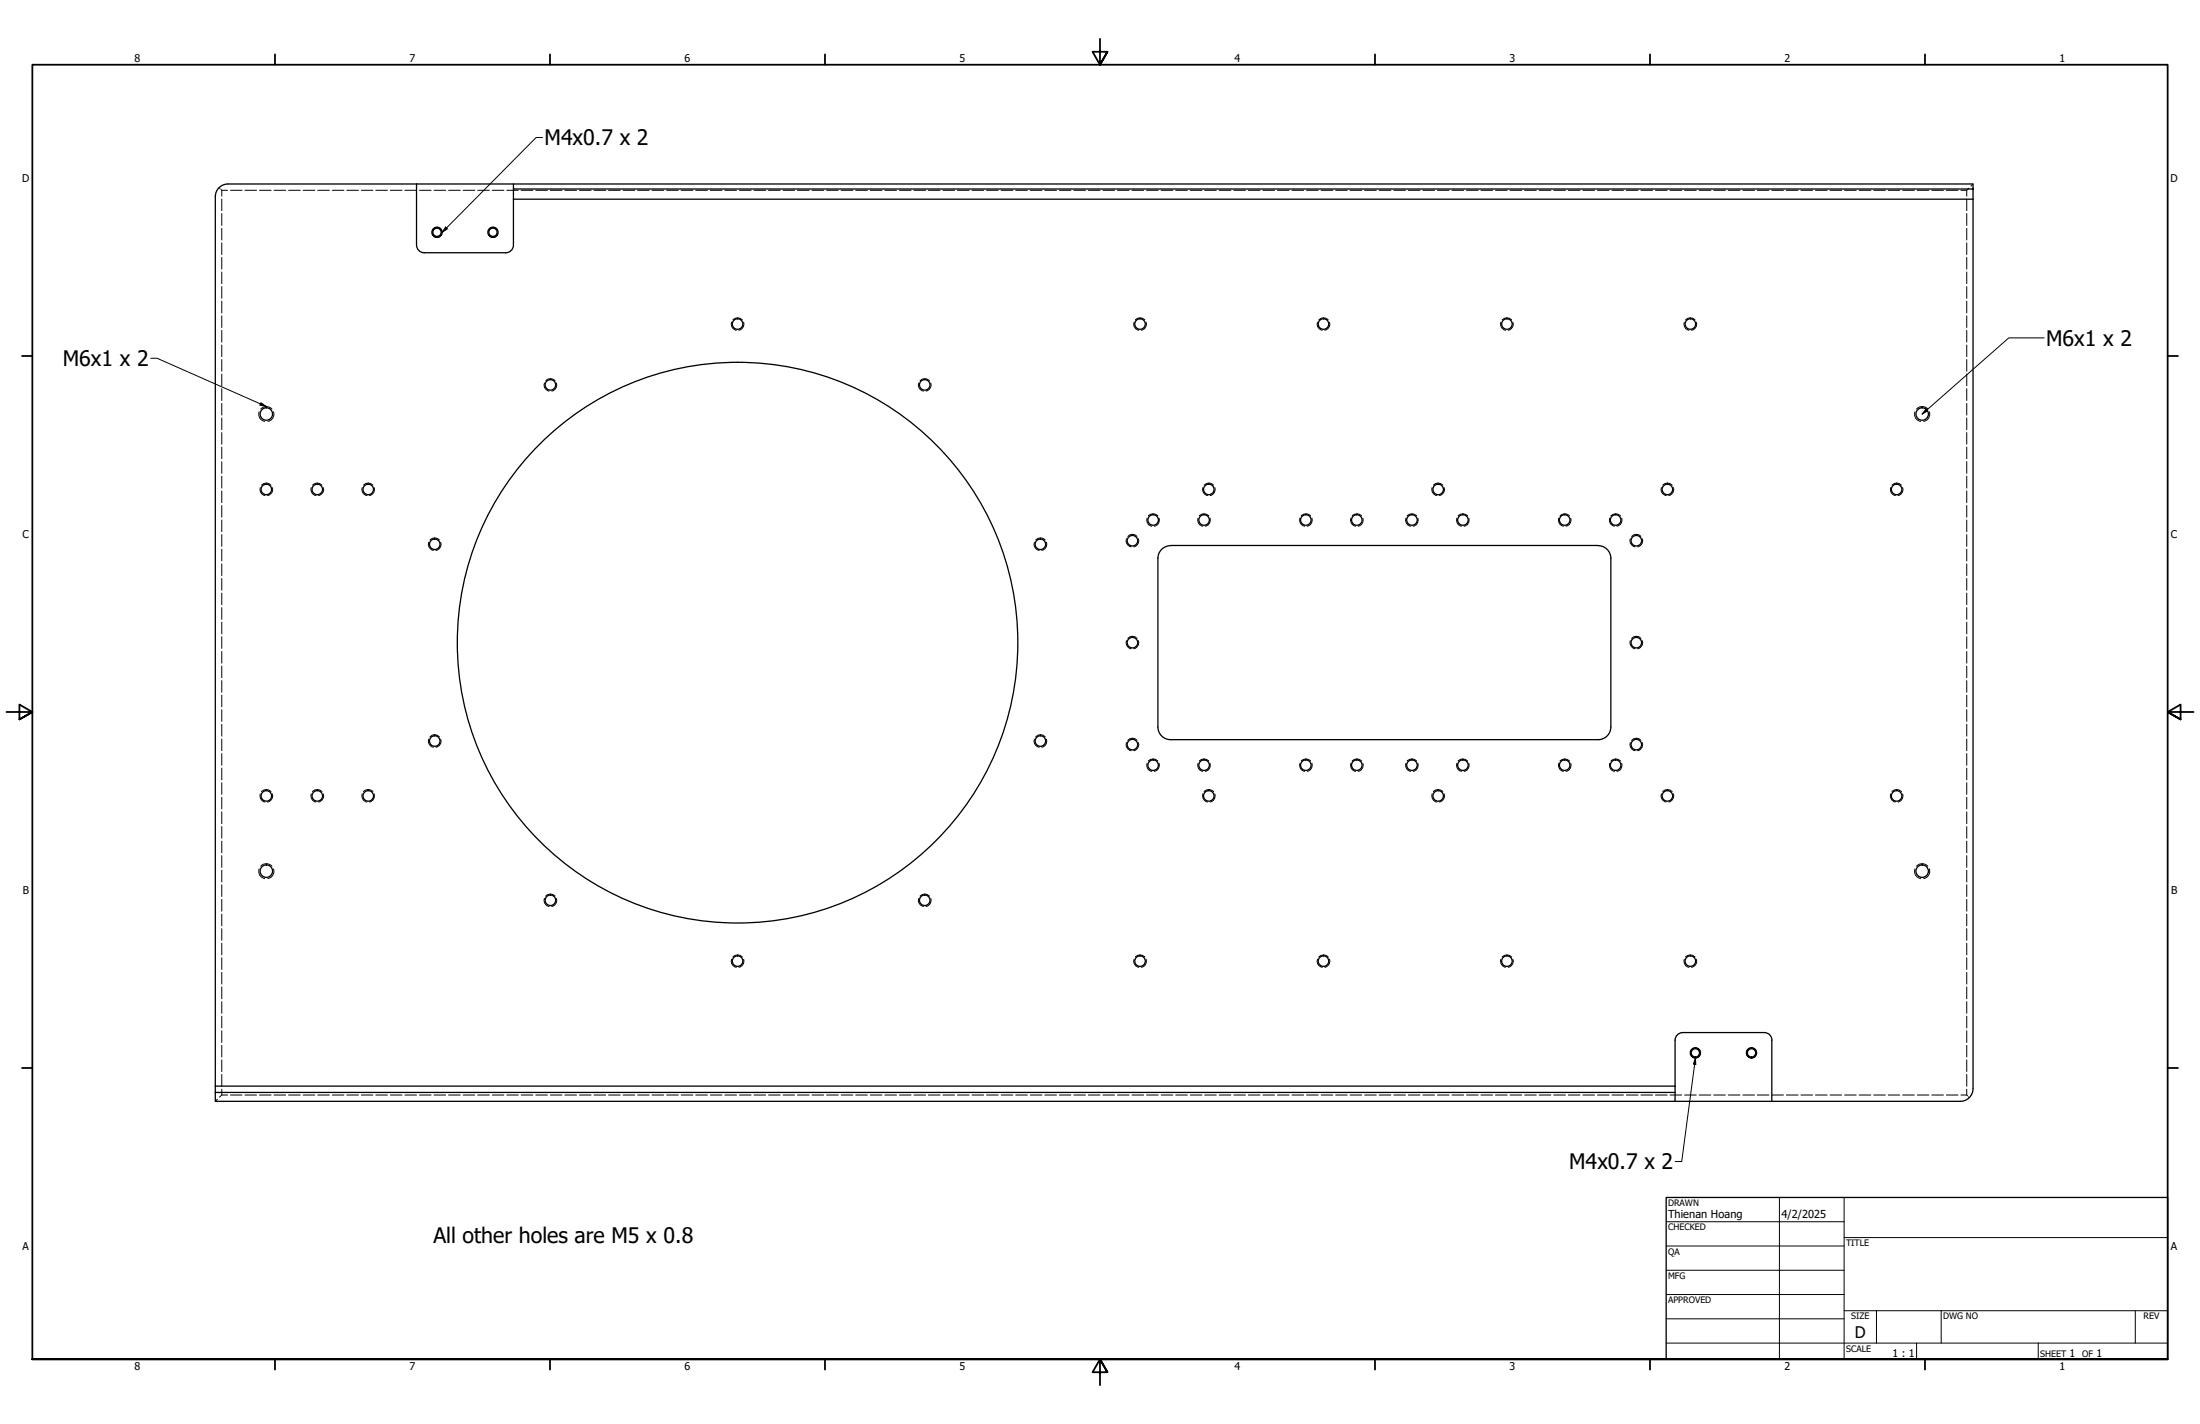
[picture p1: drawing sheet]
<svg xmlns="http://www.w3.org/2000/svg" width="864mm" height="559mm" viewBox="0 0 864 559" stroke-linecap="round" stroke-linejoin="round" font-family="sans-serif">
<!-- layer: Hidden Narrow (ANSI) -->
<g fill="none" stroke="#000" stroke-width=".39">
<path d="M169.6 91.8a2.03 2.03 0 0 0 1.9 1.4 2.03 2.03 0 0 0 1.9-1.4M169.7 90.6a1.96 1.96 0 0 1 1.8-1.4 1.96 1.96 0 0 1 1.9 1.4M191.6 91.8a2.03 2.03 0 0 0 1.9 1.4 2.03 2.03 0 0 0 2-1.4M191.6 90.6a1.96 1.96 0 0 1 1.9-1.4 1.96 1.96 0 0 1 1.9 1.4M287.2 126.4a2.34 2.34 0 0 0 1.9 3.2M287.7 125.5a2.47 2.47 0 0 1 3.7 0M291.9 126.4a2.45 2.45 0 0 1-1.8 3.2M445.2 126.4a2.34 2.34 0 0 0 1.8 3.2M445.7 125.5a2.47 2.47 0 0 1 3.7 0M449.9 126.4a2.45 2.45 0 0 1-1.8 3.2M517.2 126.4a2.34 2.34 0 0 0 1.8 3.2M517.7 125.5a2.47 2.47 0 0 1 3.7 0"/>
<path d="M521.9 126.4a2.45 2.45 0 0 1-1.8 3.2M589.2 126.4a2.45 2.45 0 0 0 1.8 3.2M589.7 125.5a2.47 2.47 0 0 1 3.6 0M593.9 126.4a2.35 2.35 0 0 1-1.8 3.2M661.2 126.4a2.45 2.45 0 0 0 1.8 3.2M661.7 125.5a2.47 2.47 0 0 1 3.7 0M665.9 126.4a2.34 2.34 0 0 1-1.9 3.2M213.7 150.3a2.35 2.35 0 0 0 1.8 3.2M214.2 149.4a2.4 2.4 0 0 1 3.7 0M218.4 150.3a2.35 2.35 0 0 1-1.8 3.2M360.7 150.3a2.34 2.34 0 0 0 1.8 3.2M361.2 149.4a2.47 2.47 0 0 1 3.7 0"/>
<path d="M365.4 150.3a2.45 2.45 0 0 1-1.9 3.2M101.7 161.6a2.77 2.77 0 0 0 2.2 3.8M102.4 160.5a2.87 2.87 0 0 1 4.3 0M107.3 161.6a2.77 2.77 0 0 1-2.1 3.8M751.7 161.6a2.76 2.76 0 0 0 2.2 3.8M752.3 160.5a2.87 2.87 0 0 1 4.4 0M757.4 161.6a2.85 2.85 0 0 1-2.3 3.8M102.2 191.3a2.37 2.37 0 0 0 1.8 3.1M102.7 190.4a2.47 2.47 0 0 1 3.7 0M106.9 191.3a2.27 2.27 0 0 1-1.9 3.1M122.2 191.3a2.37 2.37 0 0 0 1.8 3.1M122.7 190.4a2.47 2.47 0 0 1 3.7 0"/>
<path d="M126.9 191.3a2.27 2.27 0 0 1-1.9 3.1M142.2 191.3a2.37 2.37 0 0 0 1.8 3.1M142.7 190.4a2.47 2.47 0 0 1 3.7 0M146.9 191.3a2.37 2.37 0 0 1-1.9 3.1M472.2 191.3a2.37 2.37 0 0 0 1.8 3.1M472.7 190.4a2.47 2.47 0 0 1 3.7 0M476.9 191.3a2.37 2.37 0 0 1-1.9 3.1M562.2 191.3a2.37 2.37 0 0 0 1.8 3.1M562.7 190.4a2.47 2.47 0 0 1 3.7 0M566.9 191.3a2.27 2.27 0 0 1-1.9 3.1M652.2 191.3a2.27 2.27 0 0 0 1.8 3.1M652.7 190.4a2.47 2.47 0 0 1 3.7 0"/>
<path d="M656.9 191.3a2.37 2.37 0 0 1-1.8 3.1M742.2 191.3a2.37 2.37 0 0 0 1.8 3.1M742.7 190.4a2.47 2.47 0 0 1 3.7 0M746.9 191.3a2.37 2.37 0 0 1-1.9 3.1M168.3 212.8a2.45 2.45 0 0 0 1.8 3.2M168.8 211.9a2.47 2.47 0 0 1 3.7 0M173 212.8a2.34 2.34 0 0 1-1.9 3.2M406.1 212.8a2.34 2.34 0 0 0 1.8 3.2M406.6 211.9a2.47 2.47 0 0 1 3.7 0M410.8 212.8a2.45 2.45 0 0 1-1.9 3.2M442.2 211.4a2.31 2.31 0 0 0 1.8 3.2M442.7 210.5a2.4 2.4 0 0 1 3.6 0"/>
<path d="M446.8 211.4a2.31 2.31 0 0 1-1.7 3.2M450.3 203.3a2.45 2.45 0 0 0 1.8 3.2M450.8 202.4a2.47 2.47 0 0 1 3.7 0M455 203.3a2.45 2.45 0 0 1-1.9 3.2M470.3 203.3a2.45 2.45 0 0 0 1.8 3.2M470.8 202.4a2.47 2.47 0 0 1 3.7 0M475 203.3a2.45 2.45 0 0 1-1.9 3.2M510.3 203.3a2.45 2.45 0 0 0 1.8 3.2M510.8 202.4a2.47 2.47 0 0 1 3.7 0M515 203.3a2.45 2.45 0 0 1-1.9 3.2M530.3 203.3a2.45 2.45 0 0 0 1.8 3.2M530.8 202.4a2.47 2.47 0 0 1 3.7 0"/>
<path d="M535 203.3a2.45 2.45 0 0 1-1.9 3.2M551.9 203.3a2.45 2.45 0 0 0 1.8 3.2M552.4 202.4a2.47 2.47 0 0 1 3.7 0M556.6 203.3a2.45 2.45 0 0 1-1.9 3.2M571.9 203.3a2.45 2.45 0 0 0 1.8 3.2M572.4 202.4a2.47 2.47 0 0 1 3.7 0M576.6 203.3a2.45 2.45 0 0 1-1.9 3.2M611.9 203.3a2.45 2.45 0 0 0 1.8 3.2M612.4 202.4a2.47 2.47 0 0 1 3.7 0M616.6 203.3a2.45 2.45 0 0 1-1.9 3.2M631.9 203.3a2.45 2.45 0 0 0 1.8 3.2M632.4 202.4a2.47 2.47 0 0 1 3.7 0"/>
<path d="M636.6 203.3a2.45 2.45 0 0 1-1.9 3.2M640 211.4a2.4 2.4 0 0 0 1.8 3.2M640.5 210.5a2.47 2.47 0 0 1 3.6 0M644.7 211.4a2.31 2.31 0 0 1-1.8 3.2M442.2 251.4a2.35 2.35 0 0 0 1.8 3.2M442.7 250.5a2.4 2.4 0 0 1 3.6 0M446.8 251.4a2.35 2.35 0 0 1-1.7 3.2M640 251.4a2.45 2.45 0 0 0 1.8 3.2M640.5 250.5a2.47 2.47 0 0 1 3.6 0M644.7 251.4a2.35 2.35 0 0 1-1.8 3.2M168.3 290.1a2.45 2.45 0 0 0 1.8 3.1M168.8 289.2a2.35 2.35 0 0 1 3.7 0"/>
<path d="M173 290.1a2.34 2.34 0 0 1-1.9 3.1M406.1 290.1a2.34 2.34 0 0 0 1.8 3.1M406.6 289.2a2.35 2.35 0 0 1 3.7 0M410.8 290.1a2.45 2.45 0 0 1-1.9 3.1M442.2 291.4a2.35 2.35 0 0 0 1.8 3.2M442.7 290.5a2.4 2.4 0 0 1 3.6 0M446.8 291.4a2.35 2.35 0 0 1-1.7 3.2M450.3 299.5a2.45 2.45 0 0 0 1.8 3.2M450.8 298.6a2.47 2.47 0 0 1 3.7 0M455 299.5a2.45 2.45 0 0 1-1.9 3.2M470.3 299.5a2.45 2.45 0 0 0 1.8 3.2M470.8 298.6a2.47 2.47 0 0 1 3.7 0"/>
<path d="M475 299.5a2.45 2.45 0 0 1-1.9 3.2M510.3 299.5a2.45 2.45 0 0 0 1.8 3.2M510.8 298.6a2.47 2.47 0 0 1 3.7 0M515 299.5a2.45 2.45 0 0 1-1.9 3.2M530.3 299.5a2.45 2.45 0 0 0 1.8 3.2M530.8 298.6a2.47 2.47 0 0 1 3.7 0M535 299.5a2.45 2.45 0 0 1-1.9 3.2M551.9 299.5a2.45 2.45 0 0 0 1.8 3.2M552.4 298.6a2.47 2.47 0 0 1 3.7 0M556.6 299.5a2.45 2.45 0 0 1-1.9 3.2M571.9 299.5a2.45 2.45 0 0 0 1.8 3.2M572.4 298.6a2.47 2.47 0 0 1 3.7 0"/>
<path d="M576.6 299.5a2.45 2.45 0 0 1-1.9 3.2M611.9 299.5a2.45 2.45 0 0 0 1.8 3.2M612.4 298.6a2.47 2.47 0 0 1 3.7 0M616.6 299.5a2.45 2.45 0 0 1-1.9 3.2M631.9 299.5a2.45 2.45 0 0 0 1.8 3.2M632.4 298.6a2.47 2.47 0 0 1 3.7 0M636.6 299.5a2.45 2.45 0 0 1-1.9 3.2M640 291.4a2.45 2.45 0 0 0 1.8 3.2M640.5 290.5a2.47 2.47 0 0 1 3.6 0M644.7 291.4a2.35 2.35 0 0 1-1.8 3.2M102.2 311.5a2.45 2.45 0 0 0 1.8 3.2M102.7 310.6a2.47 2.47 0 0 1 3.7 0"/>
<path d="M106.9 311.5a2.34 2.34 0 0 1-1.9 3.2M122.2 311.5a2.45 2.45 0 0 0 1.8 3.2M122.7 310.6a2.47 2.47 0 0 1 3.7 0M126.9 311.5a2.34 2.34 0 0 1-1.9 3.2M142.2 311.5a2.45 2.45 0 0 0 1.8 3.2M142.7 310.6a2.47 2.47 0 0 1 3.7 0M146.9 311.5a2.45 2.45 0 0 1-1.9 3.2M472.2 311.5a2.45 2.45 0 0 0 1.8 3.2M472.7 310.6a2.47 2.47 0 0 1 3.7 0M476.9 311.5a2.45 2.45 0 0 1-1.9 3.2M562.2 311.5a2.45 2.45 0 0 0 1.8 3.2M562.7 310.6a2.47 2.47 0 0 1 3.7 0"/>
<path d="M566.9 311.5a2.34 2.34 0 0 1-1.9 3.2M652.2 311.5a2.34 2.34 0 0 0 1.8 3.2M652.7 310.6a2.47 2.47 0 0 1 3.7 0M656.9 311.5a2.45 2.45 0 0 1-1.8 3.2M742.2 311.5a2.45 2.45 0 0 0 1.8 3.2M742.7 310.6a2.47 2.47 0 0 1 3.7 0M746.9 311.5a2.45 2.45 0 0 1-1.9 3.2M102.4 339.9a2.87 2.87 0 0 1 4.3 0M752.3 339.9a2.87 2.87 0 0 1 4.4 0M101.7 341a2.77 2.77 0 0 0 2.2 3.7M107.3 341a2.77 2.77 0 0 1-2.1 3.7M213.7 352.6a2.35 2.35 0 0 0 1.8 3.1"/>
<path d="M214.2 351.7a2.4 2.4 0 0 1 3.7 0M218.4 352.6a2.35 2.35 0 0 1-1.8 3.1M360.7 352.6a2.34 2.34 0 0 0 1.8 3.1M361.2 351.7a2.47 2.47 0 0 1 3.7 0M365.4 352.6a2.45 2.45 0 0 1-1.9 3.1M751.7 341a2.76 2.76 0 0 0 2.2 3.7M757.4 341a2.85 2.85 0 0 1-2.3 3.7M287.2 376.4a2.34 2.34 0 0 0 1.9 3.2M287.7 375.5a2.47 2.47 0 0 1 3.7 0M291.9 376.4a2.45 2.45 0 0 1-1.8 3.2M445.2 376.4a2.34 2.34 0 0 0 1.8 3.2M445.7 375.5a2.47 2.47 0 0 1 3.7 0"/>
<path d="M449.9 376.4a2.45 2.45 0 0 1-1.8 3.2M517.2 376.4a2.34 2.34 0 0 0 1.8 3.2M517.7 375.5a2.47 2.47 0 0 1 3.7 0M521.9 376.4a2.45 2.45 0 0 1-1.8 3.2M589.2 376.4a2.45 2.45 0 0 0 1.8 3.2M589.7 375.5a2.47 2.47 0 0 1 3.6 0M593.9 376.4a2.35 2.35 0 0 1-1.8 3.2M661.2 376.4a2.45 2.45 0 0 0 1.8 3.2M661.7 375.5a2.47 2.47 0 0 1 3.7 0M665.9 376.4a2.34 2.34 0 0 1-1.9 3.2M663.6 413.8a2.03 2.03 0 0 0 1.9 1.4 2.03 2.03 0 0 0 1.9-1.4M663.7 412.6a1.92 1.92 0 0 1 1.8-1.4 1.92 1.92 0 0 1 1.9 1.4"/>
<path d="M685.6 413.8a2.03 2.03 0 0 0 1.9 1.4 2.03 2.03 0 0 0 1.9-1.4M685.7 412.6a1.96 1.96 0 0 1 1.8-1.4 1.96 1.96 0 0 1 1.9 1.4"/>
</g>
<!-- layer: Hidden (ANSI) -->
<g fill="none" stroke="#000" stroke-width=".39">
<path d="M86 73.7l.4 .3M86.7 74.4l.4 .3h2.2M87.1 74.7v2.3M87.1 78.1v4.6M90.5 74.7h4.5M96.1 74.7h4.6M101.9 74.7h4.5M107.6 74.7h4.5M113.3 74.7h4.6M119 74.7h4.6M124.7 74.7h4.6M130.4 74.7h4.6"/>
<path d="M136.1 74.7h4.6M141.9 74.7h4.5M147.5 74.7h4.6M153.2 74.7h4.6M158.9 74.7h4.6M164.7 74.7h4.5M170.4 74.7h4.5M176.1 74.7h4.6M181.8 74.7h4.6M187.5 74.7h4.6M193.2 74.7h4.6M198.9 74.7h4.6"/>
<path d="M204.6 74.7h4.6M210.3 74.7h4.6M216 74.7h4.6M221.7 74.7h4.6M227.5 74.7h4.5M233.2 74.7h4.5M238.9 74.7h4.6M244.6 74.7h4.6M250.3 74.7h4.5M256 74.7h4.5M261.7 74.7h4.6M267.4 74.7h4.6"/>
<path d="M273.1 74.7h4.6M278.8 74.7h4.6M284.5 74.7h4.6M290.3 74.7h4.5M296 74.7h4.5M301.7 74.7h4.6M307.4 74.7h4.5M313.1 74.7h4.5M318.8 74.7h4.5M324.5 74.7h4.6M330.2 74.7h4.6M335.9 74.7h4.6"/>
<path d="M341.6 74.7h4.6M347.3 74.7h4.6M353.1 74.7h4.5M358.8 74.7h4.5M364.4 74.7h4.6M370.1 74.7h4.6M375.9 74.7h4.5M381.6 74.7h4.5M387.3 74.7h4.6M393 74.7h4.6M398.7 74.7h4.6M404.4 74.7h4.6"/>
<path d="M410.1 74.7h4.6M415.9 74.7h4.5M421.5 74.7h4.6M427.2 74.7h4.6M432.9 74.7h4.6M438.7 74.7h4.5M444.4 74.7h4.5M450.1 74.7h4.6M455.8 74.7h4.6M461.5 74.7h4.6M467.2 74.7h4.6M472.9 74.7h4.6"/>
<path d="M478.6 74.7h4.6M484.3 74.7h4.6M490 74.7h4.6M495.7 74.7h4.6M501.5 74.7h4.5M507.2 74.7h4.5M512.9 74.7h4.6M518.6 74.7h4.6M524.3 74.7h4.5M530 74.7h4.5M535.7 74.7h4.6M541.4 74.7h4.6"/>
<path d="M547.1 74.7h4.6M552.8 74.7h4.6M558.5 74.7h4.6M564.3 74.7h4.5M570 74.7h4.5M575.7 74.7h4.6M581.3 74.7h4.6M587.1 74.7h4.5M592.8 74.7h4.5M598.5 74.7h4.6M604.2 74.7h4.6M609.9 74.7h4.6"/>
<path d="M615.6 74.7h4.6M621.3 74.7h4.6M627.1 74.7h4.5M632.8 74.7h4.5M638.4 74.7h4.6M644.1 74.7h4.6M649.9 74.7h4.5M655.6 74.7h4.5M661.3 74.7h4.6M667 74.7h4.6M672.7 74.7h4.6M678.4 74.7h4.6"/>
<path d="M684.1 74.7h4.6M689.8 74.7h4.6M695.5 74.7h4.6M701.2 74.7h4.6M706.9 74.7h4.6M712.7 74.7h4.5M718.4 74.7h4.5M724.1 74.7h4.6M729.8 74.7h4.6M735.5 74.7h4.6M741.2 74.7h4.5M746.9 74.7h4.6"/>
<path d="M752.6 74.7h4.6M758.3 74.7h4.6M764 74.7h4.6M772 74.7v2.3M772 78.1v4.6M772.9 73.9l-.9 .8h-2.3M774.5 72.2l-.8 .8M87.1 83.8v4.7M87.1 89.6v4.6M87.1 95.3v4.6M772 83.8v4.7M772 89.6v4.6"/>
<path d="M772 95.3v4.6M87.1 101v4.6M87.1 106.7v4.6M87.1 112.5v4.5M87.1 118.2v4.6M772 101v4.6M772 106.7v4.6M772 112.5v4.5M772 118.2v4.6M87.1 124v4.5M87.1 129.7v4.5M87.1 135.4v4.6"/>
<path d="M772 124v4.5M772 129.7v4.5M772 135.4v4.6M87.1 141.1v4.6M87.1 146.8v4.6M87.1 152.5v4.7M87.1 158.3v4.6M772 141.1v4.6M772 146.8v4.6M772 152.5v4.7M772 158.3v4.6M87.1 164v4.6"/>
<path d="M87.1 169.7v4.6M87.1 175.5v4.5M772 164v4.6M772 169.7v4.6M772 175.5v4.5M87.1 181.2v4.5M87.1 186.9v4.6M87.1 192.7v4.5M87.1 198.4v4.5M772 181.2v4.5M772 186.9v4.6M772 192.7v4.5"/>
<path d="M772 198.4v4.5M87.1 204.1v4.6M87.1 209.8v4.6M87.1 215.5v4.6M772 204.1v4.6M772 209.8v4.6M772 215.5v4.6M87.1 221.3v4.6M87.1 227v4.6M87.1 232.7v4.6M87.1 238.4v4.6M772 221.3v4.6"/>
<path d="M772 227v4.6M772 232.7v4.6M772 238.4v4.6M87.1 244.2v4.5M87.1 249.9v4.5M87.1 255.7v4.5M772 244.2v4.5M772 249.9v4.5M772 255.7v4.5M87.1 261.4v4.5M87.1 267.1v4.6M87.1 272.8v4.6"/>
<path d="M87.1 278.5v4.6M772 261.4v4.5M772 267.1v4.6M772 272.8v4.6M772 278.5v4.6M87.1 284.2v4.7M87.1 290v4.6M87.1 295.7v4.6M772 284.2v4.7M772 290v4.6M772 295.7v4.6M87.1 301.4v4.6"/>
<path d="M87.1 307.1v4.6M87.1 312.9v4.5M87.1 318.6v4.6M772 301.4v4.6M772 307.1v4.6M772 312.9v4.5M772 318.6v4.6M87.1 324.4v4.5M87.1 330.1v4.5M87.1 335.8v4.6M772 324.4v4.5M772 330.1v4.5"/>
<path d="M772 335.8v4.6M87.1 341.5v4.6M87.1 347.2v4.6M87.1 352.9v4.7M87.1 358.7v4.6M772 341.5v4.6M772 347.2v4.6M772 352.9v4.7M772 358.7v4.6M87.1 364.4v4.6M87.1 370.1v4.6M87.1 375.9v4.5"/>
<path d="M772 364.4v4.6M772 370.1v4.6M772 375.9v4.5M87.1 381.6v4.5M87.1 387.3v4.6M87.1 393.1v4.5M87.1 398.8v4.6M772 381.6v4.5M772 387.3v4.6M772 393.1v4.5M772 398.8v4.6M87.1 404.5v4.6"/>
<path d="M87.1 410.2v4.6M87.1 415.9v4.6M772 404.5v4.6M772 410.2v4.6M772 415.9v4.6M85.3 431.4l-.8 .8M87.1 427.4v2.3l-.9 .8M87.1 421.6v4.7M87.1 429.7h2.2M90.5 429.7h4.5M96.1 429.7h4.6M101.9 429.7h4.5"/>
<path d="M107.6 429.7h4.5M113.3 429.7h4.6M119 429.7h4.6M124.7 429.7h4.6M130.4 429.7h4.6M136.1 429.7h4.6M141.9 429.7h4.5M147.5 429.7h4.6M153.2 429.7h4.6M158.9 429.7h4.6M164.7 429.7h4.5M170.4 429.7h4.5"/>
<path d="M176.1 429.7h4.6M181.8 429.7h4.6M187.5 429.7h4.6M193.2 429.7h4.6M198.9 429.7h4.6M204.6 429.7h4.6M210.3 429.7h4.6M216 429.7h4.6M221.7 429.7h4.6M227.5 429.7h4.5M233.2 429.7h4.5M238.9 429.7h4.6"/>
<path d="M244.6 429.7h4.6M250.3 429.7h4.5M256 429.7h4.5M261.7 429.7h4.6M267.4 429.7h4.6M273.1 429.7h4.6M278.8 429.7h4.6M284.5 429.7h4.6M290.3 429.7h4.5M296 429.7h4.5M301.7 429.7h4.6M307.4 429.7h4.5"/>
<path d="M313.1 429.7h4.5M318.8 429.7h4.5M324.5 429.7h4.6M330.2 429.7h4.6M335.9 429.7h4.6M341.6 429.7h4.6M347.3 429.7h4.6M353.1 429.7h4.5M358.8 429.7h4.5M364.4 429.7h4.6M370.1 429.7h4.6M375.9 429.7h4.5"/>
<path d="M381.6 429.7h4.5M387.3 429.7h4.6M393 429.7h4.6M398.7 429.7h4.6M404.4 429.7h4.6M410.1 429.7h4.6M415.9 429.7h4.5M421.5 429.7h4.6M427.2 429.7h4.6M432.9 429.7h4.6M438.7 429.7h4.5M444.4 429.7h4.5"/>
<path d="M450.1 429.7h4.6M455.8 429.7h4.6M461.5 429.7h4.6M467.2 429.7h4.6M472.9 429.7h4.6M478.6 429.7h4.6M484.3 429.7h4.6M490 429.7h4.6M495.7 429.7h4.6M501.5 429.7h4.5M507.2 429.7h4.5M512.9 429.7h4.6"/>
<path d="M518.6 429.7h4.6M524.3 429.7h4.5M530 429.7h4.5M535.7 429.7h4.6M541.4 429.7h4.6M547.1 429.7h4.6M552.8 429.7h4.6M558.5 429.7h4.6M564.3 429.7h4.5M570 429.7h4.5M575.7 429.7h4.6M581.3 429.7h4.6"/>
<path d="M587.1 429.7h4.5M592.8 429.7h4.5M598.5 429.7h4.6M604.2 429.7h4.6M609.9 429.7h4.6M615.6 429.7h4.6M621.3 429.7h4.6M627.1 429.7h4.5M632.8 429.7h4.5M638.4 429.7h4.6M644.1 429.7h4.6M649.9 429.7h4.5"/>
<path d="M655.6 429.7h4.5M661.3 429.7h4.6M667 429.7h4.6M672.7 429.7h4.6M678.4 429.7h4.6M684.1 429.7h4.6M689.8 429.7h4.6M695.5 429.7h4.6M701.2 429.7h4.6M706.9 429.7h4.6M712.7 429.7h4.5M718.4 429.7h4.5"/>
<path d="M724.1 429.7h4.6M729.8 429.7h4.6M735.5 429.7h4.6M741.2 429.7h4.5M746.9 429.7h4.6M752.6 429.7h4.6M758.3 429.7h4.6M764 429.7h4.6M769.7 429.7h2.3M772 427.4v2.3l.4 .3M772 421.6v4.7M772.7 430.4l.3 .3"/>
</g>
<!-- layer: Visible (ANSI) -->
<g fill="none" stroke="#000" stroke-width=".51">
<path d="M163.5 72.2v24a3 3 0 0 0 3.1 3h31.9a3 3 0 0 0 3-3v-22M201.5 72.2h-112a5 5 0 0 0-5 5v351.5M201.5 78.2h573M774.5 74.2h-573v-2h573v6M774.5 78.2v349a5 5 0 0 1-5 5M454.5 219.1v66.2a5 5 0 0 0 5 5M459.5 214.1a5 5 0 0 0-5 5M459.5 214.1h167.8M627.3 214.1a5 5 0 0 1 5 5M632.3 219.1v66.2a5 5 0 0 1-5 5M459.5 290.3h167.8M657.5 408.2a3 3 0 0 1 3.1-3h31.9a3 3 0 0 1 3.1 3"/>
<path d="M657.5 408.2v20.5M695.5 408.2v24M84.5 428.7h573v3.5h-573zM84.5 426.2h573M657.5 432.2h112.1"/>
<circle cx="171.5" cy="91.2" r="1.62"/>
<circle cx="171.5" cy="91.2" r="2"/>
<circle cx="193.5" cy="91.2" r="2"/>
<circle cx="193.5" cy="91.2" r="1.62"/>
<circle cx="289.5" cy="127.2" r="2.06"/>
<circle cx="447.5" cy="127.2" r="2.06"/>
<circle cx="519.5" cy="127.2" r="2.06"/>
<circle cx="591.5" cy="127.2" r="2.06"/>
<circle cx="663.5" cy="127.2" r="2.06"/>
<circle cx="216.1" cy="151" r="2.06"/>
<circle cx="363" cy="151" r="2.06"/>
<circle cx="104.6" cy="162.5" r="2.44"/>
<circle cx="754.5" cy="162.5" r="2.44"/>
<circle cx="104.6" cy="192.1" r="2.06"/>
<circle cx="124.6" cy="192.1" r="2.06"/>
<circle cx="144.6" cy="192.1" r="2.06"/>
<circle cx="474.5" cy="192.1" r="2.06"/>
<circle cx="564.5" cy="192.1" r="2.06"/>
<circle cx="654.5" cy="192.1" r="2.06"/>
<circle cx="744.5" cy="192.1" r="2.06"/>
<circle cx="170.7" cy="213.6" r="2.06"/>
<circle cx="408.4" cy="213.6" r="2.06"/>
<circle cx="444.5" cy="212.2" r="2.06"/>
<circle cx="452.7" cy="204.1" r="2.06"/>
<circle cx="472.7" cy="204.1" r="2.06"/>
<circle cx="512.6" cy="204.1" r="2.06"/>
<circle cx="532.6" cy="204.1" r="2.06"/>
<circle cx="554.3" cy="204.1" r="2.06"/>
<circle cx="574.3" cy="204.1" r="2.06"/>
<circle cx="614.2" cy="204.1" r="2.06"/>
<circle cx="634.2" cy="204.1" r="2.06"/>
<circle cx="642.3" cy="212.2" r="2.06"/>
<circle cx="289.5" cy="252.2" r="110"/>
<circle cx="444.5" cy="252.2" r="2.06"/>
<circle cx="642.3" cy="252.2" r="2.06"/>
<circle cx="170.7" cy="290.8" r="2.06"/>
<circle cx="408.4" cy="290.8" r="2.06"/>
<circle cx="444.5" cy="292.2" r="2.06"/>
<circle cx="642.3" cy="292.2" r="2.06"/>
<circle cx="104.6" cy="312.3" r="2.06"/>
<circle cx="124.6" cy="312.3" r="2.06"/>
<circle cx="144.6" cy="312.3" r="2.06"/>
<circle cx="452.7" cy="300.3" r="2.06"/>
<circle cx="472.7" cy="300.3" r="2.06"/>
<circle cx="474.5" cy="312.3" r="2.06"/>
<circle cx="512.6" cy="300.3" r="2.06"/>
<circle cx="532.6" cy="300.3" r="2.06"/>
<circle cx="554.3" cy="300.3" r="2.06"/>
<circle cx="564.5" cy="312.3" r="2.06"/>
<circle cx="574.3" cy="300.3" r="2.06"/>
<circle cx="614.2" cy="300.3" r="2.06"/>
<circle cx="634.2" cy="300.3" r="2.06"/>
<circle cx="654.5" cy="312.3" r="2.06"/>
<circle cx="744.5" cy="312.3" r="2.06"/>
<circle cx="104.6" cy="341.9" r="2.44"/>
<circle cx="216.1" cy="353.3" r="2.06"/>
<circle cx="363" cy="353.3" r="2.06"/>
<circle cx="754.5" cy="341.9" r="2.44"/>
<circle cx="289.5" cy="377.2" r="2.06"/>
<circle cx="447.5" cy="377.2" r="2.06"/>
<circle cx="519.5" cy="377.2" r="2.06"/>
<circle cx="591.5" cy="377.2" r="2.06"/>
<circle cx="663.5" cy="377.2" r="2.06"/>
<circle cx="665.5" cy="413.2" r="1.62"/>
<circle cx="665.5" cy="413.2" r="2"/>
<circle cx="687.5" cy="413.2" r="1.62"/>
<circle cx="687.5" cy="413.2" r="2"/>
</g>
<!-- layer: Border (ANSI) -->
<g fill="none" stroke="#000" stroke-width=".7">
<path d="M431.8 15.2v10.2l-2.9-5.1h5.8l-2.9 5.1 2.9-5.1M107.9 21.3v4.1M215.9 21.3v4.1M323.8 21.3v4.1M539.8 21.3v4.1M647.7 21.3v4.1M755.6 21.3v4.1M8.6 139.7h4.1M850.9 139.7h4.1M2.5 279.4h10.2l-5.1-2.9v5.8l5.1-2.9-5.1 2.9M861.1 279.4h-10.2l5.1-2.9v5.8l-5.1-2.9 5.1 2.9M8.6 419.1h4.1"/>
<path d="M850.9 419.1h4.1M12.7 533.4v-508h838.2v508h-838.2h838.2M107.9 533.4v4.1M215.9 533.4v4.1M323.8 533.4v4.1M434.7 538.5l-2.9-5.1 2.9 5.1h-5.8l2.9-5.1v10.2M539.8 533.4v4.1M647.7 533.4v4.1M755.6 533.4v4.1"/>
</g>
<!-- layer: Title (ANSI) -->
<g fill="none" stroke="#000" stroke-width=".39">
<path d="M654 479.4h69.9M698.5 469.9v63.5M723.9 469.9v63.5M654 488.9h69.9M654 498.5h69.9M723.9 485.6h127M654 508h69.9M654 517.5h69.9M723.9 514.3h127M736.6 514.3v12.7M762 514.3v12.7M838.2 514.3v12.7"/>
<path d="M654 527h196.9M752.3 527v6.4M800.1 527v6.4"/>
</g>
<path d="M654 469.9h196.9v63.5h-196.9z" fill="none" stroke="#000" stroke-width=".51"/>
<!-- layer: Symbol (ANSI) -->
<path d="M213 54h-2.6l-36.9 37.2M174.9 89.1l.7 .7-2.1 1.4zM802.4 132.6h-13.9l-34 29.9M59.2 140.6h2.5l42.8 18.9M102.4 158.1l2.1 1.4-2.5-.6zM756.1 160.5l.6 .7-2.2 1.3zM665.5 415.2l.2 2.5-1-.1zM665.5 415.2l-5.4 40.6h-2.5" fill="none" stroke="#000" stroke-width=".39"/>
<path d="M174.9 89.1l.7 .7-2.1 1.4zM102.4 158.1l2.1 1.4-2.5-.6zM756.1 160.5l.6 .7-2.2 1.3zM665.5 415.2l.2 2.5-1-.1z" fill="#000"/>
<g font-size="8.4">
<text x="213.7" y="57">M4x0.7 x 2</text>
<text x="803.3" y="135.6">M6x1 x 2</text>
<text x="24.6" y="143.6">M6x1 x 2</text>
<text x="616" y="458.9">M4x0.7 x 2</text>
<text x="170.1" y="487.6">All other holes are M5 x 0.8</text>
</g>
<text font-size="6.3" x="728.1" y="524.9">D</text>
<g font-size="4.3">
<text x="654.8" y="477.8">Thienan Hoang</text>
<text x="699.3" y="478">4/2/2025</text>
</g>
<g font-size="4.2">
<text x="52.8" y="24.4">8</text>
<text x="160.8" y="24.4">7</text>
<text x="268.7" y="24.4">6</text>
<text x="376.7" y="24.4">5</text>
<text x="484.6" y="24.4">4</text>
<text x="592.6" y="24.4">3</text>
<text x="700.5" y="24.4">2</text>
<text x="808.5" y="24.4">1</text>
<text x="8.8" y="71.4">D</text>
<text x="852" y="71.4">D</text>
<text x="8.9" y="211.1">C</text>
<text x="852.2" y="211.1">C</text>
<text x="9" y="350.8">B</text>
<text x="852.2" y="350.8">B</text>
<text x="8.9" y="490.5">A</text>
<text x="852.2" y="490.5">A</text>
<text x="742.9" y="532.6">1 : 1</text>
<text x="812.4" y="532.6">1</text>
<text x="823" y="532.6">1</text>
<text x="52.8" y="537.5">8</text>
<text x="160.8" y="537.5">7</text>
<text x="268.7" y="537.5">6</text>
<text x="376.7" y="537.5">5</text>
<text x="484.6" y="537.5">4</text>
<text x="592.6" y="537.5">3</text>
<text x="700.5" y="537.5">2</text>
<text x="808.5" y="537.5">1</text>
</g>
<g font-size="3.5">
<text x="654.8" y="473.2">DRAWN</text>
<text x="654.8" y="482.8">CHECKED</text>
<text x="724.7" y="488.9">TITLE</text>
<text x="654.8" y="492.3">QA</text>
<text x="654.8" y="501.8">MFG</text>
<text x="654.8" y="511.4">APPROVED</text>
<text x="726.7" y="517.7">SIZE</text>
<text x="762.8" y="517.7">DWG NO</text>
<text x="841.4" y="517.7">REV</text>
<text x="724.7" y="530.4">SCALE</text>
<text x="800.9" y="532.6">SHEET</text>
<text x="817.4" y="532.6">OF</text>
</g>
</svg>
